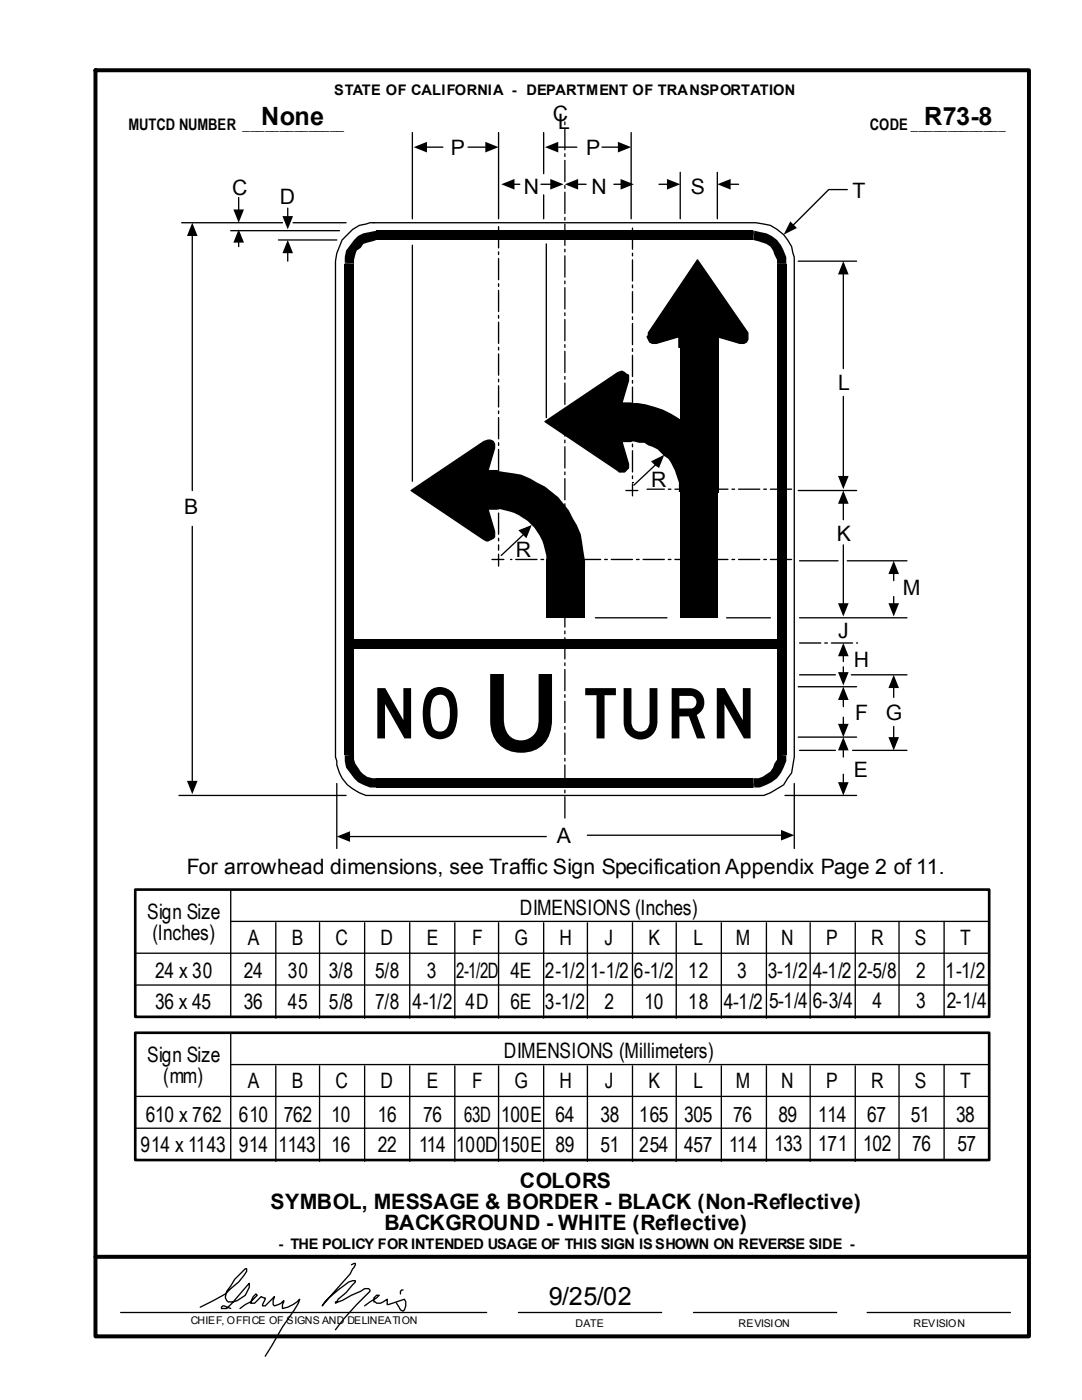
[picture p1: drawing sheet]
<svg xmlns="http://www.w3.org/2000/svg" width="216mm" height="279mm" viewBox="0 0 216 279" stroke-linecap="round" stroke-linejoin="round" font-family="sans-serif">
<g fill="none" stroke="#000" stroke-width=".26">
<path d="M47.6 39.4v2.7M82.3 26.5v17.2M84.9 29.4h3.5M93.4 29.4h3.4M99.5 26.5v17.2M102.4 36.8h1.3M108 36.8h2.1M108.5 26.5v8.2M108.5 38.9v4.8M111.1 29.4h4M112.7 24.3v.6M112.7 25.7v4.2"/>
<path d="M112.7 30.7v.5M112.7 32v4.2M112.7 37v.6M112.7 38.4v4.2M115.4 36.8h1.5M120.1 29.4h3.5M122.5 36.8h1.6M125.9 26.5v17.2M131.5 36.8h1.8M135.7 34.4v9.3M143.1 34.4v9.3M145.8 36.8h1.6"/>
<path d="M169.1 37.8h-3.7l-7.2 7.2M36.2 44.4h20.2M38.4 46.8v51.1M46 46h21.7M47.6 48.2v1M55.6 47.9h11.6M57.4 41.5v1.6M57.4 50.3v1.8M58.5 44.4h10.6M70.4 45.8l1.3-.8 2.1-.6h77l2.9 .6a8.2 8.2 0 0 1 4.3 4.2l.5 2.1v99.8l-.5 3.2-1.6 2.3-2.7 1.6-1.3 .5h-79.4a7.6 7.6 0 0 1-5.8-6.8l-.3-.8v-99l.3-1.6 1.1-2.6zM82.3 48.9v47.1M99.5 45.2v4.3"/>
<path d="M99.5 50.3v.5M99.5 51.6v4.2M99.5 56.6v.6M99.5 57.9v4.3M109 48.7v34.6M112.7 43.4v.5M112.7 44.7v4.2M112.7 49.7v.6M112.7 51.1v4.2M112.7 56.1v.5M112.7 57.4v4.2M126.2 45.5v4.2"/>
<path d="M126.2 50.5v.6M126.2 51.9v4.2M126.2 56.9v.5M126.2 58.2v4.2M139.2 51.9l10 14.5v1.3l-.2 .6-.6 .2h-.8l-4.5-1.3v2.1h-7.6v-2.1l-4.5 1.3h-.8l-.6-.2-.5-1.1 .3-.3v-.5zM159.3 52.1h11.6M168.3 54.5v19.1M99.5 63v.5M99.5 64.3v4.2M99.5 69.3v.5M99.5 70.6v4.3M99.5 75.7v.5"/>
<path d="M99.5 77v4.2M112.7 62.4v.6M112.7 63.8v4.2M112.7 68.8v.5M112.7 70.1v4.2M112.7 75.1v.6M112.7 76.5v4.2M126.2 63.2v.6M126.2 64.6v4.2M126.2 69.6v.5M126.2 70.9v4.2M126.2 75.9v.6"/>
<path d="M126.2 77.3v4.2M168.3 79.1v16.1M82 97.9l14.6-9.8 .8-.3h.5l.5 .3 .3 .5v.8l-1.3 4.5h1.8v7.7h-1.8l1.3 4.5v1.1l-.3 .2-1 .5-.8-.2zM99.5 82v.5M99.5 83.3v4.3M99.5 88.4v.5M99.5 89.7v4.2M99.5 94.7v.5M99.5 96v4.3M108.7 84.1l14.6-9.8 .8-.2 1.3 .8v1l-1.3 4.5h1.8v7.7h-1.8l1.3 4.5v.8l-.8 .8h-1zM112.7 81.5v.5M112.7 82.8v4.2"/>
<path d="M112.7 87.8v.6M112.7 89.2v4.2M112.7 94.2v.5M112.7 95.5v4.2M124.9 97.9h2.4M126.2 96.3h.1M126.2 82.3v.5M126.2 83.6v4.2M126.2 88.6v.6M126.2 90v4.2M126.2 95v.5M126.2 96.6v2.4"/>
<path d="M129.1 97.6h3.5M131 92.6l-4.5 4.2M133.3 97.6h.6M134.7 97.6h4.2M135.5 98h7.6M139.7 97.6h.5M141 97.6h4.3M146 97.6h.6M147.4 97.6h4.2M152.4 97.6h.5M153.7 97.6h4.3M159.3 97.9h11.6"/>
<path d="M38.4 105v51.1M98.2 111.7h2.3M99.5 101.1v.5M99.5 102.4v4.2M99.5 107.4v.5M99.5 108.7v1.1M99.5 110.6v2.4M101.9 111.7h.2M102.9 111.7h4.3M104.5 106.6l-4.5 4.3M107.9 111.7h.6M109.3 111.7h4.2"/>
<path d="M112.7 100.5v.6M112.7 101.9v4.2M112.7 106.9v.5M112.7 108.2v4.2M112.7 113.2v.6M112.7 114.6v4.2M112.7 119.6v.5M114.3 111.7h.5M115.6 111.7h4.3M120.6 111.7h.6M122 111.7h4.2M127 111.7h.5"/>
<path d="M128.3 111.7h4.3M133.3 111.7h.6M134.7 111.7h4.2M139.7 111.7h.5M141 111.7h4.3M146 111.7h.6M147.4 111.7h4.2M152.4 111.7h.5M153.7 111.7h4.3M159.5 111.9h7.7M168.3 100.3v3.4M168.3 108.7v12"/>
<path d="M169.1 111.9h11.9M178.3 114.3v1.6M178.3 119.1v1.6M112.7 120.9v4.2M112.7 125.9v.6M112.7 127.3v4.2M112.7 132.3v.5M112.7 133.6v4.2M112.7 138.6v.6M112.7 140v4.2M118.8 123.3h14.3M145 123.3h8.7"/>
<path d="M159.3 137.1h11.6M159.5 128.3h4.3M159.5 123.3h21.5M159.5 134.7h7.2M164.6 128.3h.5M165.9 128.3h4.2M168.3 130.7v1.3M168.3 133.1v1.3M168.3 139.7v1.3M169.9 134.7h11.1M170.9 128.3h.1M178.3 137.1v2.1"/>
<path d="M35.7 158.8h33.4M67.2 156.4v12.9M112.7 145v.5M112.7 146.3v4.2M112.7 151.3v.6M112.7 152.7v4.2M112.7 157.7v.5M112.7 159v4.2M156.6 158.8h14.3M158.5 156.4v12.9M159.3 147.1h11.6M159.5 149.8h7.2"/>
<path d="M168.3 143.1v1.6M168.3 149.8v1.3M168.3 154.5v1.9M170.1 149.8h10.9M178.3 145v2.4M46 177.5v25.4M69.6 167h39.4M117.2 166.7h38.6M27.3 190.2h170.1M27.3 196.6h170.1M46 183.9h151.4M55 184.1v19.1"/>
<path d="M63.8 184.1v19.1M72.8 184.1v19.1M81.8 184.1v19.1M90.8 184.1v19.1M99.5 184.1v19.1M108.5 184.1v19.1M117.2 184.1v19.1M126.2 184.1v19.1M134.9 184.1v19.1M143.9 184.1v19.1M152.9 184.1v19.1M161.7 184.1v19.1"/>
<path d="M170.7 184.1v19.1M179.4 183.9v19M188.4 183.9v19M27.3 218.8h170.1M46 206.1v25.4M46 212.5h151.4M55 212.7v19.1M63.8 212.7v19.1M72.8 212.7v19.1M81.8 212.7v19.1M90.8 212.7v19.1M99.5 212.7v19.1"/>
<path d="M108.5 212.7v19.1M117.2 212.7v19.1M126.2 212.7v19.1M134.9 212.7v19.1M143.9 212.7v19.1M152.9 212.7v19.1M161.7 212.7v19.1M170.7 212.7v19.1M179.4 212.5v19M188.4 212.5v19M27.3 225.2h170.1M70.1 252.4l.8-.3-.3 .8-.8 1.4-5.5 6.3a17.8 17.8 0 0 1 5.3-4.7l.8-.3h.5v.3l-1.8 2.1-1.6 1.3-.3 .5h-.3v.3l5.1-2.4 .8-.5h.8l.2 .2v.3a52.3 52.3 0 0 0-6.9 7.7"/>
<path d="M80.4 257.4h-.2l-.3 .3v.5M24.1 261.9h73M40 260.9l5-2.7 2.6-2.3 1.6-2.2v-.5h-.3l-2.1 2.1-1.6 2.4-.2 1.3 .5 .8a4 4 0 0 0 4.2-2.9v-.8l-4.5 5h-1v-.2l.2-.3h.3l1.3 .5M47.9 261.1l1-.8 1.1-.5 1.3-1.3-.2-.3-.6 .6-.5 1.3h.8l1.3-1.3 .8 .2-.5 1.3v.3h.5l1.9-1.8-.3 .8v.7l.3 .3 .8-.3 .5-.2 .5-.5-.2 .7v.8a6.3 6.3 0 0 0 3.4-1.8l-.3 .8-.8 1.3-2.3 3.4-3.5 5.9M79.1 260.1l.8 1.3 .5 .3a1.95 1.95 0 0 0 .3-2.4l-3.2 1h-.2v-1l-1.4 .8h-.8l-.2-.3h-.3v-.8l.5-.5h.6l-.6 .5-2.3 1.6M103.5 261.9h28.5M138.4 261.9h28.6M173 261.9h28.6"/>
</g>
<g fill="#000">
<path d="M82.5 29.4l2.7-1.1v2.1z" fill-rule="evenodd"/>
<path d="M96.8 28.3l2.7 1.1-2.7 1z" fill-rule="evenodd"/>
<path d="M100 36.8l2.7-1.1v2.1z" fill-rule="evenodd"/>
<path d="M109.8 35.7l2.6 1.1-2.6 1z" fill-rule="evenodd"/>
<path d="M108.7 29.4l2.7-1.1v2.1z" fill-rule="evenodd"/>
<path d="M112.7 36.8l2.7-1.1v2.1z" fill-rule="evenodd"/>
<path d="M123.3 28.3l2.6 1.1-2.6 1z" fill-rule="evenodd"/>
<path d="M123.8 35.7l2.7 1.1-2.7 1z" fill-rule="evenodd"/>
<path d="M133.1 35.7l2.6 1.1-2.6 1z" fill-rule="evenodd"/>
<path d="M143.1 36.8l2.7-1.1v2.1z" fill-rule="evenodd"/>
<path d="M38.4 44.4l1 2.7h-2.1z" fill-rule="evenodd"/>
<path d="M47.6 45.8l1.1 2.6h-2.1z" fill-rule="evenodd"/>
<path d="M46.6 41.8h2.1l-1.1 2.7z" fill-rule="evenodd"/>
<path d="M56.4 43.1h2.1l-1.1 2.7z" fill-rule="evenodd"/>
<path d="M57.4 47.9l1.1 2.6h-2.1z" fill-rule="evenodd"/>
<path d="M157.7 44.2l1.3 1.3-2.6 1.3z" fill-rule="evenodd"/>
<path d="M168.3 52.1l1 2.7h-2.1z" fill-rule="evenodd"/>
<path d="M139.2 51.9l10 14.5v1.3l-.2 .6-.6 .2h-.8l-4.5-1.3v2.1h-7.6v-2.1l-4.5 1.3h-.8l-.6-.2-.5-1.1 .3-.3v-.5z" fill-rule="evenodd"/>
<path d="M82 97.9l14.6-9.8 .8-.3h.5l.5 .3 .3 .5v.8l-1.3 4.5h1.8v7.7h-1.8l1.3 4.5v1.1l-.3 .2-1 .5-.8-.2z" fill-rule="evenodd"/>
<path d="M108.7 84.1l14.6-9.8 .8-.2 1.3 .8v1l-1.3 4.5h1.8v7.7h-1.8l1.3 4.5v.8l-.8 .8h-1z" fill-rule="evenodd"/>
<path d="M129.9 92.1l2.7-1.3-1.1 2.6-.8-.5z" fill-rule="evenodd"/>
<path d="M167.2 95h2.1l-1 2.6z" fill-rule="evenodd"/>
<path d="M103.5 105.8l2.6-1-1.1 2.6z" fill-rule="evenodd"/>
<path d="M168.3 97.9l1 2.6h-2.1z" fill-rule="evenodd"/>
<path d="M178.3 111.9l1.1 2.7h-2.1z" fill-rule="evenodd"/>
<path d="M167.2 120.4h2.1l-1 2.6z" fill-rule="evenodd"/>
<path d="M168.3 128.3l1 2.7h-2.1z" fill-rule="evenodd"/>
<path d="M168.3 137.1l1 2.6h-2.1z" fill-rule="evenodd"/>
<path d="M167.2 134.1h2.1l-1 2.7z" fill-rule="evenodd"/>
<path d="M177.3 120.4h2.1l-1.1 2.6z" fill-rule="evenodd"/>
<path d="M178.3 134.7l1.1 2.6h-2.1z" fill-rule="evenodd"/>
<path d="M37.3 155.8h2.1l-1 2.7z" fill-rule="evenodd"/>
<path d="M167.2 144.5h2.1l-1 2.6z" fill-rule="evenodd"/>
<path d="M167.2 156.1h2.1l-1 2.7z" fill-rule="evenodd"/>
<path d="M168.3 147.1l1 2.7h-2.1z" fill-rule="evenodd"/>
<path d="M177.3 147.1h2.1l-1.1 2.7z" fill-rule="evenodd"/>
<path d="M67.2 167l2.6-1.1v2.1z" fill-rule="evenodd"/>
<path d="M155.8 165.6l2.7 1.1-2.7 1z" fill-rule="evenodd"/>
</g>
<g fill="#000">
<path d="M71.4 47.1l1.1-.5 2.6-.6v1.9l-2.6 .8-.5 .8-.8 .5-.6 1.9v.8l-1.8-.3v-1.1l.3-1.3 1.5-2.1zM68.8 52.4l1.8 .3h-1.8zM75.1 46h75.2v1.9h-75.2zM75.1 46v1.9zM150.3 46h.2l-.2 1.9zM150.5 46l1.1 .3a5.6 5.6 0 0 1 4.8 3.7l.5 1.3v1.4h-1.9v-.8l-.5-1.1a3.3 3.3 0 0 0-3.2-2.6l-1-.3zM155 52.7h1.9zM99 93.9l5 .8 1.8 .8 1.4 .8a14.1 14.1 0 0 1 7.1 7.2l.8 1.3 .8 1.8 .8 5.1-7.7 .2a10.3 10.3 0 0 0-10.3-10.3zM125.7 80.4a17.9 17.9 0 0 1 14.5 7.7l1.6 3.2 1.1 2.9 .2 2.1v1.6l-7.6 .3v-1.9l-.8-2.4-1.4-2.4-.7-.5-1.4-1.3-1.8-.8-.8-.5h-1.1l-1-.3h-1.4zM135.7 66.1h7.7v32.3h-7.7zM109 111.7h7.7v1.3v-1.3l-7.7 .2zM70.1 127.5h86v1.9h-86z"/>
<path d="M109 111.7h7.7v11.6h-7.7zM135.7 98.2h7.4v25.1h-7.4zM68.8 52.7h1.8v97.8h-1.8zM68.8 150.5h1.8l-1.8 .3zM75.1 155.3h75.2v1.9h-75.2zM68.8 150.8l1.8-.3a4.7 4.7 0 0 0 3.7 4.8h.8v1.9h-1.3l-2.4-1.1-.8-.8-1.5-2.1-.3-1.3zM75.1 155.3v1.9h.6h-.6zM150.3 155.3l.2 1.9h-.5h.3zM155 52.7h1.9v97.8h-1.9zM150.3 155.3a4 4 0 0 0 4.2-2.9l.5-.8v-1.1l1.9 .3a6.3 6.3 0 0 1-6.4 6.4zM155 150.5h1.9v.3z"/>
</g>
<path d="M135.5 98.2h7.6" fill="none" stroke="#000" stroke-width=".2"/>
<path d="M19 14h186.3v252.7h-186.3zM19 250.8h186.3" fill="none" stroke="#000" stroke-width=".79"/>
<path d="M27 177.5h170.4v25.4h-170.4zM27 206.1h170.4v25.4h-170.4z" fill="none" stroke="#000" stroke-width=".53"/>
<text font-size="23.3" x="96" y="150">U</text>
<g font-size="15.1">
<text x="74.1" y="147.4">NO</text>
<text x="116.7" y="147.4">TURN</text>
</g>
<g font-size="5">
<text x="52.1" y="24.9">None</text>
<text x="184.4" y="24.9">R73-8</text>
<text x="109.5" y="260.3">9/25/02</text>
</g>
<g font-size="4.2">
<text x="110.3" y="24.1">C</text>
<text x="111.4" y="25.7">L</text>
<text x="90" y="31">P</text>
<text x="116.9" y="31">P</text>
<text x="46.3" y="38.9">C</text>
<text x="55.8" y="40.7">D</text>
<text x="104.5" y="38.6">N</text>
<text x="118" y="38.6">N</text>
<text x="137.8" y="38.6">S</text>
<text x="170.1" y="39.4">T</text>
<text x="167.2" y="77.8">L</text>
<text x="129.9" y="97.1">R</text>
<text x="36.8" y="102.7">B</text>
<text x="167" y="107.9">K</text>
<text x="102.9" y="111.1">R</text>
<text x="180.2" y="118.8">M</text>
<text x="167.2" y="127.3">J</text>
<text x="170.4" y="133.1">H</text>
<text x="170.7" y="143.7">F</text>
<text x="176.7" y="143.7">G</text>
<text x="170.4" y="155">E</text>
<text x="111.1" y="168.3">A</text>
<text x="37.3" y="174.4">For arrowhead dimensions, see Traffic Sign Specification Appendix Page 2 of 11.</text>
<text x="29.4" y="183.4">Sign Size</text>
<text x="103.7" y="182.6">DIMENSIONS (Inches)</text>
<text x="30.4" y="187.6">(Inches)</text>
<text x="49.5" y="188.6">A</text>
<text x="58.2" y="188.6">B</text>
<text x="66.9" y="188.6">C</text>
<text x="75.9" y="188.6">D</text>
<text x="85.2" y="188.6">E</text>
<text x="94.2" y="188.6">F</text>
<text x="102.7" y="188.6">G</text>
<text x="111.7" y="188.6">H</text>
<text x="120.7" y="188.6">J</text>
<text x="129.4" y="188.6">K</text>
<text x="138.4" y="188.6">L</text>
<text x="146.8" y="188.6">M</text>
<text x="155.8" y="188.6">N</text>
<text x="164.8" y="188.6">P</text>
<text x="173.8" y="188.6">R</text>
<text x="182.6" y="188.6">S</text>
<text x="191.6" y="188.6">T</text>
<text x="31" y="195.3">24 x 30</text>
<text x="48.7" y="195.3">24</text>
<text x="57.4" y="195.3">30</text>
<text x="65.6" y="195.3">3/8</text>
<text x="74.9" y="195.3">5/8</text>
<text x="85.2" y="195.3">3</text>
<text x="91" y="195.3">2-1/2D</text>
<text x="101.9" y="195.3">4E</text>
<text x="108.7" y="195.3">2-1/2</text>
<text x="117.7" y="195.3">1-1/2</text>
<text x="126.5" y="195.3">6-1/2</text>
<text x="137.3" y="195.3">12</text>
<text x="147.1" y="195.3">3</text>
<text x="153.2" y="195.3">3-1/2</text>
<text x="162.2" y="195.3">4-1/2</text>
<text x="171.2" y="195.3">2-5/8</text>
<text x="182.8" y="195.3">2</text>
<text x="188.6" y="195.3">1-1/2</text>
<text x="31" y="201.3">36 x 45</text>
<text x="48.7" y="201.3">36</text>
<text x="57.4" y="201.3">45</text>
<text x="65.6" y="201.3">5/8</text>
<text x="74.9" y="201.3">7/8</text>
<text x="82.3" y="201.3">4-1/2</text>
<text x="92.9" y="201.3">4D</text>
<text x="101.9" y="201.3">6E</text>
<text x="108.7" y="201.3">3-1/2</text>
<text x="120.6" y="201.3">2</text>
<text x="128.6" y="201.3">10</text>
<text x="137.3" y="201.3">18</text>
<text x="144.5" y="201.3">4-1/2</text>
<text x="153.5" y="201.1">5-1/4</text>
<text x="162.2" y="201.1">6-3/4</text>
<text x="174.1" y="201.1">4</text>
<text x="182.8" y="201.1">3</text>
<text x="188.9" y="201.1">2-1/4</text>
<text x="29.4" y="211.9">Sign Size</text>
<text x="100.5" y="211.1">DIMENSIONS (Millimeters)</text>
<text x="32.5" y="216.2">(mm)</text>
<text x="49.5" y="217.2">A</text>
<text x="58.2" y="217.2">B</text>
<text x="66.9" y="217.2">C</text>
<text x="75.9" y="217.2">D</text>
<text x="85.2" y="217.2">E</text>
<text x="94.2" y="217.2">F</text>
<text x="102.7" y="217.2">G</text>
<text x="111.7" y="217.2">H</text>
<text x="120.7" y="217.2">J</text>
<text x="129.4" y="217.2">K</text>
<text x="138.4" y="217.2">L</text>
<text x="146.9" y="217.2">M</text>
<text x="155.8" y="217.2">N</text>
<text x="164.8" y="217.2">P</text>
<text x="173.8" y="217.2">R</text>
<text x="182.6" y="217.2">S</text>
<text x="191.6" y="217.2">T</text>
<text x="29.1" y="223.8">610 x 762</text>
<text x="47.6" y="223.8">610</text>
<text x="56.6" y="223.8">762</text>
<text x="66.2" y="223.8">10</text>
<text x="75.4" y="223.8">16</text>
<text x="84.4" y="223.8">76</text>
<text x="92.6" y="223.8">63D</text>
<text x="100" y="223.8">100E</text>
<text x="110.9" y="223.8">64</text>
<text x="119.9" y="223.8">38</text>
<text x="127.5" y="223.8">165</text>
<text x="136.5" y="223.8">305</text>
<text x="146.3" y="223.8">76</text>
<text x="155.3" y="223.8">89</text>
<text x="163.2" y="223.8">114</text>
<text x="173" y="223.8">67</text>
<text x="181.8" y="223.8">51</text>
<text x="190.8" y="223.8">38</text>
<text x="28" y="229.9">914 x 1143</text>
<text x="47.6" y="229.9">914</text>
<text x="55.6" y="229.9">1143</text>
<text x="66.1" y="229.9">16</text>
<text x="75.4" y="229.9">22</text>
<text x="83.6" y="229.9">114</text>
<text x="91" y="229.9">100D</text>
<text x="100" y="229.9">150E</text>
<text x="110.9" y="229.9">89</text>
<text x="119.9" y="229.9">51</text>
<text x="127.5" y="229.9">254</text>
<text x="136.5" y="229.9">457</text>
<text x="145.5" y="229.9">114</text>
<text x="154.5" y="229.7">133</text>
<text x="163.2" y="229.7">171</text>
<text x="172.2" y="229.7">102</text>
<text x="182" y="229.7">76</text>
<text x="191" y="229.7">57</text>
<text x="103.7" y="237.1">COLORS</text>
<text x="54" y="241.3">SYMBOL, MESSAGE &amp; BORDER - BLACK (Non-Reflective)</text>
<text x="76.7" y="245.5">BACKGROUND - WHITE (Reflective)</text>
</g>
<g font-size="3.2">
<text x="25.7" y="25.9">MUTCD NUMBER ______________</text>
<text x="173.6" y="25.9">CODE _____________</text>
</g>
<g font-size="2.9">
<text x="66.7" y="19.1">STATE OF CALIFORNIA - DEPARTMENT OF TRANSPORTATION</text>
<text x="55.6" y="249.2">- THE POLICY FOR INTENDED USAGE OF THIS SIGN ISSHOWN ON REVERSE SIDE -</text>
</g>
<g font-size="2.1">
<text x="38.1" y="264.3">CHIEF, OFFICE OF SIGNS AND DELINEATION</text>
<text x="114.8" y="264.8">DATE</text>
<text x="147.4" y="264.8">REVISION</text>
<text x="182.3" y="264.8">REVISION</text>
</g>
</svg>
